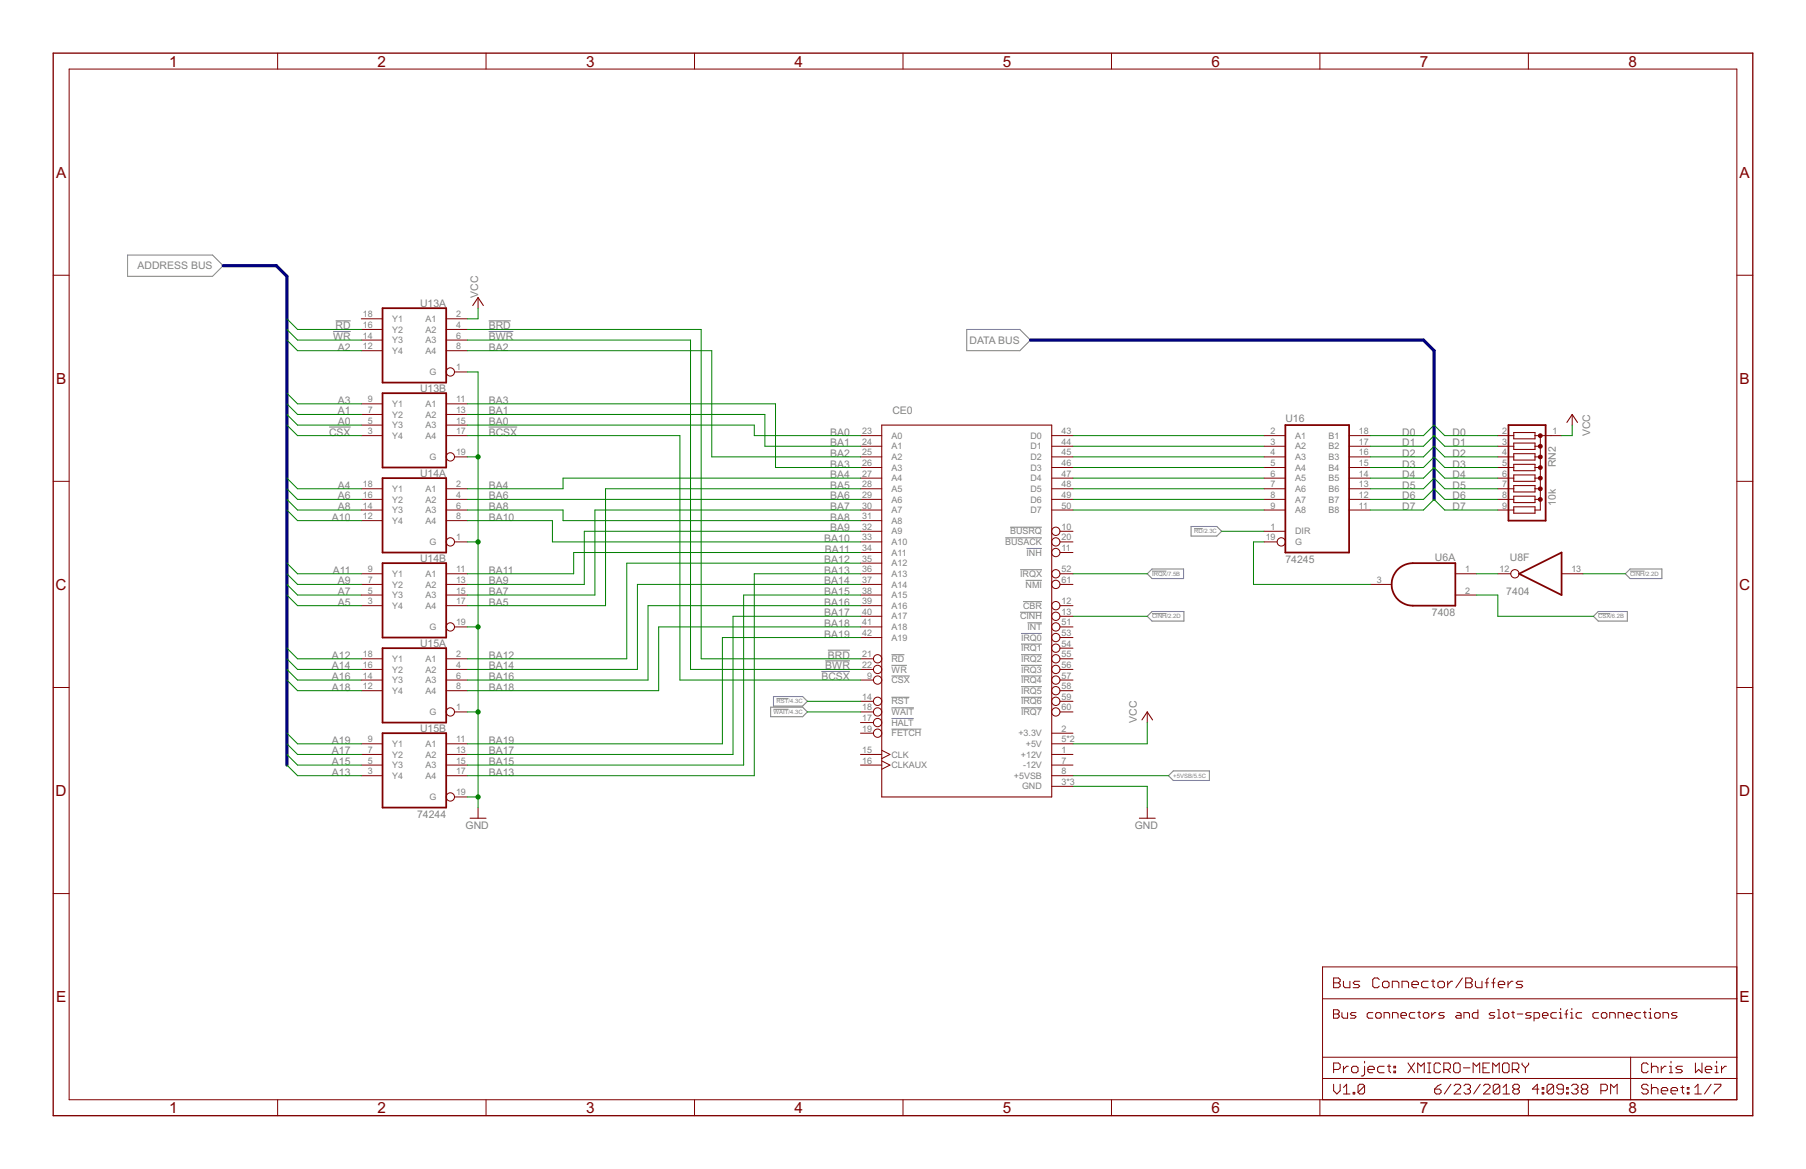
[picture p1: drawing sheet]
<svg xmlns="http://www.w3.org/2000/svg" width="432mm" height="279mm" viewBox="0 0 432 279" stroke-linecap="round" stroke-linejoin="round" font-family="sans-serif">
<g fill="none" stroke="#808080" stroke-width=".24">
<path d="M30.5 61h20.3l2.6 2.5-2.6 2.5h-20.3zM79.6 79.2h4.2M80.2 76.7h3.6M116.8 76.7h5.3M116.8 79.2h5.9M231.1 78.7h12.7l2.6 2.6-2.6 2.5h-12.7zM78.7 102.1h5.1M116.8 102.1h6.9M240.3 128.5h8.8M241.5 126h7.6M243.9 136.2h5.2M245.2 138.7h3.9"/>
<path d="M245.4 131.1h3.7M275.4 136.5h3.5M285.5 126.3h2M389.7 136.5h3.5M197.3 157.9h5.9M197.9 155.4h5.3M213.1 159h3.7M213.1 156.5h3.1M243.9 146.3h5.2M244.1 159h5M244.1 156.5h5M244.1 153.9h5"/>
<path d="M244.1 151.4h5M244.6 143.8h4.5M245.7 148.9h3.4M275.4 146.7h3.5M382.1 146.7h2.9M184.9 169.5h3.6M185.7 167h2.8M196.4 160.5h6.8M213.1 174.3h7.2M213.1 171.7h5.4M213.1 161.6h4.4M213.1 169.2h5.4"/>
<path d="M213.1 166.6h4.3M244.1 161.6h5M244.1 169.2h5M244.1 166.6h5M244.1 164.1h5"/>
</g>
<path d="M275.4 136h7.6v2.3h-7.6l-1.1-1.2zM284.8 125.8h6.1l1.2 1.2-1.2 1.1h-6.1zM389.7 136h7.6v2.3h-7.6l-1.1-1.2zM275.4 146.2h7.7v2.2h-7.7l-1.1-1.1zM382.1 146.2h7v2.2h-7l-1.1-1.1zM184.3 169h7.6l1.1 1.2-1.1 1.1h-7.6zM184.9 166.5h7l1.1 1.1-1.1 1.2h-7zM280.5 184.3h8.7v2.2h-8.7l-1.1-1.1z" fill="none" stroke="#808080" stroke-width=".25"/>
<path d="M12.7 12.7h406.4v254h-406.4z" fill="none" stroke="#800000" stroke-width=".32"/>
<g fill="none" stroke="#800000" stroke-width=".24">
<path d="M16.5 16.5h398.8v246.3h-398.8zM66.4 12.7v3.8M116.2 12.7v3.8M166.1 12.7v3.8M215.9 12.7v3.8M265.7 12.7v3.8M315.6 12.7v3.8M365.4 12.7v3.8M12.7 65.8h3.8M86.4 76.2h5.1M86.4 78.7h5.1M106.7 76.2h5.1"/>
<path d="M106.7 78.7h5.1M114.3 71.1v2.6M415.3 65.8h3.8M86.4 81.3h5.1M86.4 83.8h5.1M86.4 96.5h5.1M86.4 99.1h5.1M106.7 81.3h5.1M106.7 83.8h5.1M106.7 96.5h5.1M106.7 99.1h5.1M108.7 88.9h3.1"/>
<path d="M375.9 99.1v2.5M12.7 115h3.8M86.4 104.1h5.1M86.4 116.8h5.1M86.4 119.4h5.1M86.4 101.6h5.1M106.7 104.1h5.1M106.7 116.8h5.1M106.7 119.4h5.1M106.7 101.6h5.1M108.7 109.2h3.1M205.7 104.1h5.1"/>
<path d="M205.7 106.7h5.1M205.7 109.2h5.1M205.7 111.7h5.1M205.7 114.3h5.1M205.7 116.8h5.1M205.7 119.4h5.1M251.5 104.1h5M251.5 106.7h5M251.5 109.2h5M251.5 111.7h5M251.5 114.3h5M251.5 116.8h5"/>
<path d="M251.5 119.4h5M302.2 104.1h5.1M302.2 106.7h5.1M302.2 109.2h5.1M302.2 111.7h5.1M302.2 114.3h5.1M302.2 116.8h5.1M302.2 119.4h5.1M322.6 104.1h5M322.6 106.7h5M322.6 109.2h5M322.6 111.7h5"/>
<path d="M322.6 114.3h5M322.6 116.8h5M322.6 119.4h5M358.1 104.1h3.8M358.1 106.7h3.8M358.1 109.2h3.8M358.1 111.7h3.8M358.1 114.3h3.8M358.1 116.8h3.8M358.1 119.4h3.8M367 104.1h6.4M367 106.7h1.3"/>
<path d="M367 109.2h1.3M367 111.7h1.3M367 114.3h1.3M367 116.8h1.3M367 119.4h1.3M368.3 104.1v17.8h-1.3M415.3 115h3.8M86.4 137.1h5.1M86.4 139.7h5.1M86.4 121.9h5.1M86.4 124.4h5.1M106.7 137.1h5.1"/>
<path d="M106.7 139.7h5.1M106.7 121.9h5.1M106.7 124.4h5.1M108.7 129.5h3.1M205.7 137.1h5.1M205.7 139.7h5.1M205.7 121.9h5.1M205.7 124.4h5.1M205.7 127h5.1M205.7 129.5h5.1M205.7 132.1h5.1M205.7 134.6h5.1"/>
<path d="M251.5 121.9h5M253.4 137.1h3.1M253.4 139.7h3.1M253.4 127h3.1M253.4 129.5h3.1M253.4 132.1h3.1M302.2 121.9h5.1M302.2 127h5.1M302.2 129.5h3.2M322.6 121.9h5M327.6 139.7h5.1M348 137.1h5"/>
<path d="M358.1 137.1h3.1M358.1 121.9h3.8M373.4 137.1h5M86.4 142.2h5.1M86.4 160h5.1M86.4 157.5h5.1M86.4 144.8h5.1M106.7 142.2h5.1M106.7 160h5.1M106.7 157.5h5.1M106.7 144.8h5.1M108.7 149.8h3.1"/>
<path d="M205.7 142.2h5.1M205.7 149.8h5.1M205.7 160h3.1M205.7 157.5h3.1M205.7 152.4h5.1M205.7 147.3h5.1M205.7 144.8h5.1M253.4 149.8h3.1M253.4 160h3.1M253.4 157.5h3.1M253.4 154.9h3.1M253.4 152.4h3.1"/>
<path d="M253.4 147.3h3.1M253.4 144.8h3.1M348 142.2h5M12.7 164.3h3.8M86.4 162.5h5.1M86.4 165.1h5.1M86.4 177.8h5.1M106.7 162.5h5.1M106.7 165.1h5.1M106.7 177.8h5.1M108.7 170.2h3.1M205.7 175.2h3.1"/>
<path d="M205.7 172.7h3.1M205.7 162.5h3.1M205.7 170.2h3.1M205.7 167.6h3.1M210.8 179.3l2 1-2 1M251.5 175.2h5M251.5 177.8h5M253.4 162.5h3.1M253.4 170.2h3.1M253.4 167.6h3.1M253.4 165.1h3.1M274.3 170.2v2.5"/>
<path d="M415.3 164.3h3.8M86.4 180.3h5.1M86.4 182.9h5.1M86.4 185.4h5.1M106.7 180.3h5.1M106.7 182.9h5.1M106.7 185.4h5.1M108.7 190.5h3.1M114.3 193v2.6M205.7 180.3h5.1M205.7 182.9h5.1M210.8 181.9l2 1-2 1"/>
<path d="M251.5 180.3h5M251.5 182.9h5M251.5 187.9h5M251.5 185.4h5M274.3 193v2.6M12.7 213.6h3.8M415.3 213.6h3.8M316.2 238.7h99.1M318.9 233.7h1.1l.4 .4v.4l-.4 .4 .4 .4v.4l-.4 .4h-1.1zM318.9 234.9h1.1M321.2 234.5v1.2l.4 .4h1.1v-1.6M325.1 234.5h-1.2l-.4 .4 .4 .4h.8l.4 .4-.4 .4h-1.2"/>
<path d="M329.8 234.1l-.4-.4h-.8l-.4 .4v1.6l.4 .4h.8l.4-.4M330.5 234.9l.4-.4h.8l.4 .4v.8l-.4 .4h-.8l-.4-.4zM332.9 236.1v-1.6h1.2l.4 .4v1.2M335.2 236.1v-1.6h1.2l.4 .4v1.2M337.6 235.3h1.5v-.4l-.4-.4h-.8l-.3 .4v.8l.3 .4h.8M341.5 234.5h-1.2l-.4 .4v.8l.4 .4h1.2M342.2 234.5h.8M342.6 234.1v1.6l.4 .4M343.8 234.9l.4-.4h.8l.4 .4v.8l-.4 .4h-.8l-.4-.4zM346.1 234.5v1.6M347.3 234.5h-.4l-.8 .8M349.7 233.7l-1.6 2.4"/>
<path d="M350.4 233.7h1.2l.4 .4v.4l-.4 .4 .4 .4v.4l-.4 .4h-1.2zM350.4 234.9h1.2M352.8 234.5v1.2l.3 .4h1.2v-1.6M355.1 234.9h.8M355.9 233.7l-.4 .4v2M356.7 234.9h.7M357.4 233.7l-.3 .4v2M358.2 235.3h1.6v-.4l-.4-.4h-.8l-.4 .4v.8l.4 .4h.8M360.6 234.5v1.6M361.7 234.5h-.4l-.7 .8M364.1 234.5h-1.2l-.4 .4 .4 .4h.8l.4 .4-.4 .4h-1.2M415.3 231.1h-99.1v31.7"/>
<path d="M316.2 252.7h99.1M316.2 257.8h99.1M318.8 241.3h1l.4 .4v.3l-.4 .4 .4 .3v.3l-.4 .4h-1zM318.8 242.4h1M318.9 255.6h1.1l.4-.4v-.8l-.4-.3h-1.1v2.3M318.9 259.1v1.6l.7 .8 .8-.8v-1.6M320.8 242v1l.4 .4h1v-1.4M321.2 254.8v1.6M321.2 259.9l.8-.8v2.4M322.4 254.8h-.4l-.8 .8M323.5 254.8h.8l.4 .4v.8l-.4 .4h-.8l-.3-.4v-.8zM324.2 242h-1l-.3 .4 .3 .3h.7l.3 .3-.3 .4h-1"/>
<path d="M326.3 259.5l-.4-.4h-.8l-.4 .4v1.6M326.3 254.8v2l-.4 .4h-.4M326.3 253.7v.4M326.3 259.5v1.6l-.4 .4h-.8l-.4-.4M326.3 259.5l-1.6 1.6M327 255.6h1.6v-.4l-.4-.4h-.8l-.4 .4v.8l.4 .4h.8M328.2 242h-1l-.3 .4v.6l.3 .4h1M329.2 242h.7l.3 .4v.6l-.3 .4h-.7l-.3-.4v-.6zM330.9 243.4v-1.4h1l.4 .4v1M330.9 254.8h-1.1l-.4 .4v.8l.4 .4h1.1M331.7 254.8h.8M332.1 254.4v1.6l.4 .4"/>
<path d="M332.9 243.4v-1.4h1l.4 .4v1M333.3 254.8h.4v.4h-.4zM333.3 256h.4v.4h-.4zM334.9 242.7h1.4v-.3l-.4-.4h-.6l-.4 .4v.6l.4 .4h.6M336.6 254.1l1.6 2.3M338.2 254.1l-1.6 2.3M338.3 242h-1l-.3 .4v.6l.3 .4h1M339 242h.6M339 256.4v-2.3l.7 .7 .8-.7v2.3M339.3 241.7v1.3l.3 .4M340.3 242.4l.3-.4h.7l.3 .4v.6l-.3 .4h-.7l-.3-.4zM341.3 254.1h.8"/>
<path d="M341.3 256.4h.8M341.7 254.1v2.3M342.3 242v1.4M343.3 242h-.3l-.7 .7M344.4 254.4l-.4-.3h-.7l-.4 .3v1.6l.4 .4h.7l.4-.4M344.6 259.1l-.8 .4-.8 .8M345.2 255.6h1.2l.4-.4v-.8l-.4-.3h-1.2v2.3M345.3 242h-1l-.3 .4 .3 .3h.7l.3 .3-.3 .4h-1M346 255.6l.8 .8M346.9 259.1l-1.6 2.4M347.7 259.5l.4-.4h.7l.4 .4v.4l-1.5 1.6h1.5M347.9 254.1h.8l.4 .3v1.6l-.4 .4h-.8l-.3-.4v-1.6z"/>
<path d="M348.3 242h.7l.3 .4v1h-1l-.3-.4 .3-.3h1M349.9 255.2h1.6M350 243.4v-1.4h1l.3 .4v1M350 259.5l.4-.4h.8l.4 .4v.4l-.4 .4M352.2 256.4v-2.3l.8 .7 .8-.7v2.3M353.4 241.3v2.1h-1l-.4-.4v-.6l.4-.4h1M353.9 259.1l-1.6 2.4M354.6 255.2h.7M354.7 259.5l.4-.4h.8l.4 .4v.4l-1.6 1.6h1.6M356.1 254.1h-1.5v2.3h1.5M356.9 256.4v-2.3l.8 .7 .8-.7v2.3M357.4 242h-1l-.4 .4 .4 .3h.7l.3 .3-.3 .4h-1.1"/>
<path d="M358.1 241.3h.3v2.1M358.1 243.4h.6M358.6 259.5v1.6l-.4 .4h-.8l-.4-.4M358.6 259.5l-.4-.4h-.8l-.4 .4v1.6M358.6 259.5l-1.6 1.6M359.4 259.9l.8-.8v2.4M359.6 254.1h.8l.4 .3v1.6l-.4 .4h-.8l-.4-.4v-1.6zM359.7 242h.7l.3 .4v.6l-.3 .4h-.7l-.3-.4v-.6zM361.4 242h.7M361.6 255.6h1.2l.3-.4v-.8l-.3-.3h-1.2v2.3M361.7 241.7v1.3l.4 .4M362.4 255.6l.7 .8"/>
<path d="M362.8 242.4h1.3M363.9 254.1v.3l.8 .8M364.7 255.2v1.2M365.5 254.1v.3l-.8 .8M366.1 242h-1l-.3 .4 .3 .3h.7l.3 .3-.3 .4h-1M366.8 243.4h1l.3-.4v-.6l-.3-.4h-1v2M368.7 259.9h.4v.4h-.4zM368.8 242.7h1.3v-.3l-.3-.4h-.7l-.3 .4v.6l.3 .4h.7M371.5 259.5v1.6l-.4 .4h-.8l-.4-.4M371.5 259.5l-.4-.4h-.8l-.4 .4v1.6M371.5 259.5l-1.6 1.6M372.1 242h-1l-.3 .4v.6l.3 .4h1"/>
<path d="M372.8 243.4h.7M372.8 242h.3v1.4M373.1 241v.3M374.1 242.4h.7M374.6 259.9h.3v.4h-.3zM374.8 241.3l-.3 .4v1.7M375.5 243.4h.7M375.5 242h.3v1.4M375.7 259.5l.4-.4h.8l.4 .4v.4l-.4 .4M375.8 241v.3M378.2 242h-1l-.4 .4v.6l.4 .4h1M382.2 242h-1l-.3 .4v.6l.3 .4h1"/>
<path d="M382.9 242.4l.3-.4h.7l.3 .4v.6l-.3 .4h-.7l-.3-.4zM384.9 243.4v-1.4h1l.3 .4v1M386.9 243.4v-1.4h1l.3 .4v1M388.9 242.7h1.3v-.3l-.3-.4h-.7l-.3 .4v.6l.3 .4h.7M389.9 252.7v10.1M392.2 242h-1l-.3 .4v.6l.3 .4h1M392.9 242h.7M393.3 241.7v1.3l.3 .4M394.1 254.4l-.4-.3h-.8l-.4 .3v1.6l.4 .4h.8l.4-.4M394.1 259.5l-.4-.4h-.8l-.4 .4v.4l.4 .4h.8l.4 .4v.4l-.4 .4h-.8l-.4-.4M394.3 243.4h.6M394.3 242h.3v1.4"/>
<path d="M394.6 241v.3M394.8 255.2l.4-.4h.8l.4 .4v1.2M394.8 254.1v2.3M394.8 259.1v2.4M395.6 242.4l.3-.4h.7l.3 .4v.6l-.3 .4h-.7l-.3-.4zM397.2 254.8v1.6M397.6 243.4v-1.4h1l.3 .4v1M398.4 254.8h-.4l-.8 .8M399.1 254.8h.4v1.6M399.1 256.4h.8M399.5 253.7v.4M401 242h-1l-.4 .4 .4 .3h.6l.4 .3-.4 .4h-1"/>
<path d="M401.9 259.9h.7M402.3 254.8h-1.2l-.4 .4 .4 .4h.8l.4 .4-.4 .4h-1.2M402.3 259.5v1.6l.3 .4M403.4 259.9h.4v.4h-.4zM405.2 259.9l.8-.8v2.4M405.4 254.1v2.3l.7-.8 .8 .8v-2.3M407.7 255.6h1.6v-.4l-.4-.4h-.8l-.4 .4v.8l.4 .4h.8M409.1 259.1l-1.6 2.4M409.9 259.1h1.5v.4l-1.5 1.6v.4M410 254.8h.4v1.6M410 256.4h.8M410.4 253.7v.4"/>
<path d="M411.6 254.8v1.6M412.8 254.8h-.4l-.8 .8M66.4 262.8v3.9M116.2 262.8v3.9M166.1 262.8v3.9M215.9 262.8v3.9M265.7 262.8v3.9M315.6 262.8v3.9M321.2 261.5h1.5M323.5 261.1h.4v.4h-.4zM343 260.3h1.2l.4 .4v.4l-.4 .4h-.8l-.4-.4zM350.8 260.3h.4"/>
<path d="M351.2 260.3l.4 .4v.4l-.4 .4h-.8l-.4-.4M359.4 261.5h1.5M362.1 260.3l-.4 .4v.4l.4 .4h.8l.4-.4v-.4l-.4-.4M362.1 260.3l-.4-.4v-.4l.4-.4h.8l.4 .4v.4l-.4 .4M362.1 260.3h.8M365.4 262.8v3.9M367.9 260.3h-1.5l1.2-1.2v2.4M368.7 261.1h.4v.4h-.4zM373.8 260.3h-1.2l-.4-.4v-.4l.4-.4h.8l.4 .4v1.6l-.4 .4h-.8l-.4-.4M374.6 261.1h.3v.4h-.3zM376.5 260.3h.4M376.9 260.3l.4 .4v.4l-.4 .4h-.8l-.4-.4"/>
<path d="M378.5 260.3l-.4 .4v.4l.4 .4h.7l.4-.4v-.4l-.4-.4M378.5 260.3l-.4-.4v-.4l.4-.4h.7l.4 .4v.4l-.4 .4M378.5 260.3h.7M382.8 260.7h1.1l.4-.4v-.8l-.4-.4h-1.1v2.4M385.1 261.5v-2.4l.8 .8 .8-.8v2.4M394.8 260.3l.4-.4h.8l.4 .4v1.2M397.2 260.7h1.5v-.4l-.3-.4h-.8l-.4 .4v.8l.4 .4h.8M399.5 260.7h1.6v-.4l-.4-.4h-.8l-.4 .4v.8l.4 .4h.8M403.4 261.1h.4v.4h-.4zM405.2 261.5h1.6"/>
<circle cx="107.7" cy="88.9" r=".99"/>
<circle cx="107.7" cy="109.2" r=".99"/>
<circle cx="107.7" cy="129.5" r=".99"/>
<circle cx="252.4" cy="127" r=".99"/>
<circle cx="252.4" cy="139.7" r=".99"/>
<circle cx="252.4" cy="137.1" r=".99"/>
<circle cx="252.4" cy="132.1" r=".99"/>
<circle cx="252.4" cy="129.5" r=".99"/>
<circle cx="306.3" cy="129.5" r=".99"/>
<circle cx="362.2" cy="137.1" r=".99"/>
<circle cx="107.7" cy="149.8" r=".99"/>
<circle cx="209.8" cy="157.5" r=".99"/>
<circle cx="209.8" cy="160" r=".99"/>
<circle cx="252.4" cy="149.8" r=".99"/>
<circle cx="252.4" cy="152.4" r=".99"/>
<circle cx="252.4" cy="144.8" r=".99"/>
<circle cx="252.4" cy="157.5" r=".99"/>
<circle cx="252.4" cy="147.3" r=".99"/>
<circle cx="252.4" cy="160" r=".99"/>
<circle cx="252.4" cy="154.9" r=".99"/>
<circle cx="107.7" cy="170.2" r=".99"/>
<circle cx="209.8" cy="162.5" r=".99"/>
<circle cx="209.8" cy="172.7" r=".99"/>
<circle cx="209.8" cy="170.2" r=".99"/>
<circle cx="209.8" cy="167.6" r=".99"/>
<circle cx="209.8" cy="175.2" r=".99"/>
<circle cx="252.4" cy="170.2" r=".99"/>
<circle cx="252.4" cy="165.1" r=".99"/>
<circle cx="252.4" cy="162.5" r=".99"/>
<circle cx="252.4" cy="167.6" r=".99"/>
<circle cx="107.7" cy="190.5" r=".99"/>
</g>
<g fill="none" stroke="#800000" stroke-width=".25">
<path d="M113 73l1.3-1.9 1.3 1.9M210.8 101.6h40.7v88.9h-40.7zM361.9 103.4h5.1v1.5h-5.1zM361.9 105.9h5.1v1.5h-5.1zM361.9 108.4h5.1v1.6h-5.1zM361.9 111h5.1v1.5h-5.1zM361.9 113.5h5.1v1.5h-5.1zM361.9 116.1h5.1v1.5h-5.1zM361.9 118.6h5.1v1.5h-5.1zM374.6 101l1.3-1.9 1.3 1.9M361.9 121.1h5.1v1.6h-5.1zM273 172.1l1.3-1.9 1.3 1.9"/>
<path d="M112.4 195.6h3.8M272.4 195.6h3.8"/>
</g>
<path d="M91.5 73.7h15.2v17.7h-15.2zM91.5 94h15.2v17.7h-15.2zM91.5 114.3h15.2v17.8h-15.2zM307.3 101.6h15.3v30.5h-15.3zM360.7 101.6h8.8v22.8h-8.8zM91.5 134.6h15.2v17.8h-15.2zM334.3 136l1.6-1 1.3-.4h10.8v10.2h-10.2a5.1 5.1 0 0 1-4.7-3.3 5.1 5.1 0 0 1 1.2-5.5zM363.2 137.1l10.2-5v10.1zM91.5 154.9h15.2v17.8h-15.2zM91.5 175.2h15.2v17.8h-15.2z" fill="none" stroke="#800000" stroke-width=".42"/>
<g fill="#800000" stroke="#800000" stroke-width=".24">
<path d="M367.9 119.1a.47 .47 0 0 1 .7 0 .47 .47 0 0 1-.2 .7 .47 .47 0 0 1-.6-.4h.5h-.5z" fill-rule="evenodd"/>
<path d="M367.9 116.6a.47 .47 0 0 1 .7 0 .47 .47 0 0 1-.2 .7 .47 .47 0 0 1-.6-.5l.5 .1-.5-.1z" fill-rule="evenodd"/>
<path d="M367.9 114.1a.47 .47 0 0 1 .7-.1 .47 .47 0 0 1-.2 .7 .47 .47 0 0 1-.6-.4h.5h-.5z" fill-rule="evenodd"/>
<path d="M367.9 111.5a.47 .47 0 0 1 .7 0 .47 .47 0 0 1-.2 .7 .47 .47 0 0 1-.6-.5l.5 .1-.5-.1z" fill-rule="evenodd"/>
<path d="M367.9 109a.47 .47 0 0 1 .7-.1 .47 .47 0 0 1-.2 .8 .47 .47 0 0 1-.6-.5h.5h-.5z" fill-rule="evenodd"/>
<path d="M367.9 106.4a.47 .47 0 0 1 .7 0 .47 .47 0 0 1-.2 .7 .47 .47 0 0 1-.6-.4h.5h-.5z" fill-rule="evenodd"/>
<path d="M367.9 103.9a.47 .47 0 0 1 .7 0 .47 .47 0 0 1-.2 .7 .47 .47 0 0 1-.6-.5l.5 .1-.5-.1z" fill-rule="evenodd"/>
</g>
<path d="M53.4 63.5h12.7l2.5 2.5v116.9M246.4 81.3h93.9l2.6 2.5v35.6" fill="none" stroke="#000080" stroke-width=".76"/>
<g fill="none" stroke="#008000" stroke-width=".24">
<path d="M68.6 76.2l2.5 2.5h15.3M68.6 78.7l2.5 2.6h15.3M111.8 78.7h55.8v78.8h38.1M114.3 73.7v2.5h-2.5M68.6 94l2.5 2.5h15.3M68.6 81.3l2.5 2.5h15.3M68.6 96.5l2.5 2.6h15.3M68.6 99.1l2.5 2.5h15.3M111.8 96.5h73.6v15.2h20.3M111.8 83.8h58.4v25.4h35.5M111.8 99.1h71.1v7.6h22.8M111.8 81.3h53.3v78.7h40.6"/>
<path d="M111.8 88.9h2.5v104.1M68.6 119.4l2.5 2.5h15.3M68.6 116.8l2.5 2.6h15.3M68.6 114.3l2.5 2.5h15.3M68.6 101.6l2.5 2.5h15.3M111.8 119.4h93.9M111.8 109.2h2.5M111.8 104.1h50.8v58.4h43.1M111.8 101.6h68.5v2.5h25.4M205.7 114.3h-71.1v2.5h-22.8M205.7 116.8h-60.9v28h-33M256.5 119.4h45.7"/>
<path d="M256.5 116.8h45.7M256.5 114.3h45.7M256.5 111.7h45.7M256.5 109.2h45.7M256.5 106.7h45.7M256.5 104.1h45.7M327.6 119.4h12.7l2.6-2.6 2.5 2.6h12.7M327.6 116.8h12.7l2.6-2.5 2.5 2.5h12.7M327.6 114.3h12.7l2.6-2.6 2.5 2.6h12.7M327.6 111.7h12.7l2.6-2.5 2.5 2.5h12.7M327.6 109.2h12.7l2.6-2.5 2.5 2.5h12.7M327.6 106.7h12.7l2.6-2.6 2.5 2.6h12.7"/>
<path d="M327.6 104.1h12.7l2.6-2.5 2.5 2.5h12.7M375.9 101.6v2.5h-2.5M68.6 134.6l2.5 2.5h15.3M68.6 121.9l2.5 2.5h15.3M68.6 137.1l2.5 2.6h15.3M68.6 139.7l2.5 2.5h15.3M111.8 121.9h22.8v2.5h71.1M111.8 124.4h20.3v5.1h73.6M111.8 129.5h2.5M205.7 121.9h-63.5v20.3h-30.4M205.7 139.7h-53.3v20.3h-40.6M205.7 137.1h-25.4v48.3h-68.5"/>
<path d="M205.7 134.6h-55.8v22.9h-38.1M205.7 132.1h-68.5v5h-25.4M205.7 127h-66v12.7h-27.9M256.5 121.9h45.7M256.5 137.1h17.8M292.1 127h10.1M302.2 129.5h-2.5v10.2h27.9M327.6 121.9h12.7l2.6-2.5 2.5 2.5h12.7M353 137.1h5.1M378.4 137.1h10.2M68.6 157.5l2.5 2.5h15.3M68.6 154.9l2.5 2.6h15.3"/>
<path d="M68.6 142.2l2.5 2.6h15.3M68.6 160l2.5 2.5h15.3M111.8 149.8h2.5M205.7 142.2h-27.9v40.7h-66M205.7 144.8h-50.8v17.7h-43.1M205.7 152.4h-33v25.4h-60.9M205.7 149.8h-48.2v15.3h-45.7M205.7 147.3h-30.4v33h-63.5M256.5 147.3h17.8M353 142.2h5.1v5.1h22.9M68.6 175.2l2.5 2.6h15.3M68.6 177.8l2.5 2.5h15.3"/>
<path d="M68.6 162.5l2.5 2.6h15.3M111.8 170.2h2.5M193 170.2h12.7M193 167.6h12.7M274.3 172.7v5.1h-17.8M68.6 180.3l2.5 2.6h15.3M68.6 182.9l2.5 2.5h15.3M111.8 190.5h2.5M256.5 185.4h22.9M256.5 187.9h17.8v5.1"/>
</g>
<g fill="#008000" stroke="#008000" stroke-width=".24">
<circle cx="114.3" cy="190.5" r=".51"/>
<circle cx="114.3" cy="170.2" r=".51"/>
<circle cx="114.3" cy="149.8" r=".51"/>
<circle cx="114.3" cy="129.5" r=".51"/>
<circle cx="114.3" cy="109.2" r=".51"/>
</g>
<g font-size="4.1" fill="#800000">
<text x="40.4" y="15.9">1</text>
<text x="90.3" y="15.9">2</text>
<text x="140.1" y="15.9">3</text>
<text x="190" y="15.9">4</text>
<text x="239.8" y="15.9">5</text>
<text x="289.6" y="15.9">6</text>
<text x="339.5" y="15.9">7</text>
<text x="389.3" y="15.9">8</text>
<text x="13.4" y="42.4">A</text>
<text x="415.9" y="42.4">A</text>
<text x="13.4" y="91.7">B</text>
<text x="415.9" y="91.7">B</text>
<text x="13.3" y="141">C</text>
<text x="415.8" y="141">C</text>
<text x="13.3" y="190.2">D</text>
<text x="415.8" y="190.2">D</text>
<text x="13.4" y="239.5">E</text>
<text x="415.9" y="239.5">E</text>
<text x="40.4" y="266">1</text>
<text x="90.3" y="266">2</text>
<text x="140.1" y="266">3</text>
<text x="190" y="266">4</text>
<text x="239.8" y="266">5</text>
<text x="289.6" y="266">6</text>
<text x="339.5" y="266">7</text>
<text x="389.3" y="266">8</text>
</g>
<g font-size="2.8" fill="#808080">
<text x="32.9" y="64.4">ADDRESS BUS</text>
<text x="114.3" y="71.1" transform="rotate(-90 114.3 71.1)">VCC</text>
<text x="100.4" y="73.3">U13A</text>
<text x="79.6" y="81.3">WR</text>
<text x="80.2" y="78.7">RD</text>
<text x="80.8" y="83.8">A2</text>
<text x="116.8" y="78.7">BRD</text>
<text x="116.8" y="83.8">BA2</text>
<text x="116.8" y="81.3">BWR</text>
<text x="231.8" y="82.2">DATA BUS</text>
<text x="100.4" y="93.6">U13B</text>
<text x="80.8" y="96.5">A3</text>
<text x="80.8" y="99.1">A1</text>
<text x="80.8" y="101.6">A0</text>
<text x="116.8" y="96.5">BA3</text>
<text x="116.8" y="99.1">BA1</text>
<text x="116.8" y="101.6">BA0</text>
<text x="213.4" y="99.1">CE0</text>
<text x="307.3" y="101">U16</text>
<text x="78.7" y="104.1">CSX</text>
<text x="116.8" y="104.1">BCSX</text>
<text x="198.5" y="106.7">BA1</text>
<text x="198.5" y="104.1">BA0</text>
<text x="335.3" y="106.7">D1</text>
<text x="335.3" y="104.1">D0</text>
<text x="347.3" y="106.7">D1</text>
<text x="347.3" y="104.1">D0</text>
<text x="380.2" y="104.3" transform="rotate(-90 380.2 104.3)">VCC</text>
<text x="100.4" y="113.9">U14A</text>
<text x="198.5" y="111.7">BA3</text>
<text x="198.5" y="109.2">BA2</text>
<text x="335.3" y="111.7">D3</text>
<text x="335.3" y="109.2">D2</text>
<text x="347.3" y="111.7">D3</text>
<text x="347.3" y="109.2">D2</text>
<text x="372" y="111.7" transform="rotate(-90 372 111.7)">RN2</text>
<text x="80.8" y="119.4">A6</text>
<text x="80.8" y="116.8">A4</text>
<text x="116.8" y="116.8">BA4</text>
<text x="116.8" y="119.4">BA6</text>
<text x="198.5" y="114.3">BA4</text>
<text x="198.5" y="116.8">BA5</text>
<text x="198.5" y="119.4">BA6</text>
<text x="335.3" y="119.4">D6</text>
<text x="335.3" y="116.8">D5</text>
<text x="335.3" y="114.3">D4</text>
<text x="347.3" y="119.4">D6</text>
<text x="347.3" y="116.8">D5</text>
<text x="347.3" y="114.3">D4</text>
<text x="79.4" y="124.4">A10</text>
<text x="80.8" y="121.9">A8</text>
<text x="116.8" y="121.9">BA8</text>
<text x="116.8" y="124.4">BA10</text>
<text x="198.5" y="121.9">BA7</text>
<text x="198.5" y="124.4">BA8</text>
<text x="335.3" y="121.9">D7</text>
<text x="347.3" y="121.9">D7</text>
<text x="372" y="120.9" transform="rotate(-90 372 120.9)">10k</text>
<text x="197.1" y="129.5">BA10</text>
<text x="198.5" y="127">BA9</text>
<text x="79.6" y="137.1">A11</text>
<text x="100.4" y="134.2">U14B</text>
<text x="116.8" y="137.1">BA11</text>
<text x="197.1" y="137.1">BA13</text>
<text x="197.1" y="134.6">BA12</text>
<text x="197.3" y="132.1">BA11</text>
<text x="307.3" y="134.6">74245</text>
<text x="343.1" y="134">U6A</text>
<text x="361" y="134">U8F</text>
<text x="80.8" y="139.7">A9</text>
<text x="80.8" y="142.2">A7</text>
<text x="116.8" y="142.2">BA7</text>
<text x="116.8" y="139.7">BA9</text>
<text x="197.1" y="142.2">BA15</text>
<text x="197.1" y="139.7">BA14</text>
<text x="360.2" y="142.2">7404</text>
<text x="80.8" y="144.8">A5</text>
<text x="116.8" y="144.8">BA5</text>
<text x="197.1" y="149.8">BA18</text>
<text x="197.1" y="147.3">BA17</text>
<text x="197.1" y="144.8">BA16</text>
<text x="342.4" y="147.3">7408</text>
<text x="100.4" y="154.5">U15A</text>
<text x="197.1" y="152.4">BA19</text>
<text x="79.4" y="160">A14</text>
<text x="79.4" y="157.5">A12</text>
<text x="116.8" y="160">BA14</text>
<text x="116.8" y="157.5">BA12</text>
<text x="197.3" y="160">BWR</text>
<text x="197.9" y="157.5">BRD</text>
<text x="79.4" y="162.5">A16</text>
<text x="79.4" y="165.1">A18</text>
<text x="116.8" y="165.1">BA18</text>
<text x="116.8" y="162.5">BA16</text>
<text x="196.4" y="162.5">BCSX</text>
<text x="271.8" y="172.7" transform="rotate(-90 271.8 172.7)">VCC</text>
<text x="79.4" y="177.8">A19</text>
<text x="100.4" y="174.9">U15B</text>
<text x="116.8" y="177.8">BA19</text>
<text x="79.4" y="182.9">A15</text>
<text x="79.4" y="185.4">A13</text>
<text x="79.4" y="180.3">A17</text>
<text x="116.8" y="180.3">BA17</text>
<text x="116.8" y="182.9">BA15</text>
<text x="116.8" y="185.4">BA13</text>
<text x="99.7" y="195.6">74244</text>
<text x="111.3" y="198.1">GND</text>
<text x="271.3" y="198.1">GND</text>
</g>
<g font-size="2.4" fill="#808080">
<text x="86.7" y="75.8">18</text>
<text x="93.8" y="77">Y1</text>
<text x="101.7" y="77">A1</text>
<text x="109" y="75.8">2</text>
<text x="86.7" y="83.5">12</text>
<text x="86.7" y="80.9">14</text>
<text x="86.7" y="78.4">16</text>
<text x="93.8" y="82">Y3</text>
<text x="93.8" y="79.5">Y2</text>
<text x="101.7" y="79.5">A2</text>
<text x="101.7" y="82">A3</text>
<text x="109" y="78.4">4</text>
<text x="109" y="80.9">6</text>
<text x="109" y="83.5">8</text>
<text x="93.8" y="84.6">Y4</text>
<text x="101.7" y="84.6">A4</text>
<text x="102.7" y="89.7">G</text>
<text x="109" y="88.5">1</text>
<text x="87.9" y="101.2">5</text>
<text x="87.9" y="98.7">7</text>
<text x="87.9" y="96.2">9</text>
<text x="93.8" y="99.8">Y2</text>
<text x="93.8" y="97.3">Y1</text>
<text x="101.7" y="97.3">A1</text>
<text x="101.7" y="99.8">A2</text>
<text x="109" y="96.2">11</text>
<text x="109" y="98.7">13</text>
<text x="109" y="101.2">15</text>
<text x="87.9" y="103.8">3</text>
<text x="93.8" y="104.9">Y4</text>
<text x="93.8" y="102.4">Y3</text>
<text x="101.7" y="102.4">A3</text>
<text x="101.7" y="104.9">A4</text>
<text x="109" y="103.8">17</text>
<text x="206.1" y="103.8">23</text>
<text x="206.1" y="106.3">24</text>
<text x="213.2" y="104.9">A0</text>
<text x="213.2" y="107.4">A1</text>
<text x="246.4" y="104.9">D0</text>
<text x="246.4" y="107.4">D1</text>
<text x="253.8" y="103.8">43</text>
<text x="253.8" y="106.3">44</text>
<text x="303.8" y="103.8">2</text>
<text x="303.8" y="106.3">3</text>
<text x="309.7" y="104.9">A1</text>
<text x="309.7" y="107.4">A2</text>
<text x="317.6" y="107.4">B2</text>
<text x="317.6" y="104.9">B1</text>
<text x="324.9" y="106.3">17</text>
<text x="324.9" y="103.8">18</text>
<text x="359.1" y="103.8">2</text>
<text x="359.1" y="106.3">3</text>
<text x="371.2" y="103.8">1</text>
<text x="102.7" y="110">G</text>
<text x="109" y="108.9">19</text>
<text x="206.1" y="108.9">25</text>
<text x="206.1" y="111.4">26</text>
<text x="206.1" y="113.9">27</text>
<text x="213.2" y="110">A2</text>
<text x="213.2" y="112.5">A3</text>
<text x="246.4" y="110">D2</text>
<text x="246.4" y="112.5">D3</text>
<text x="253.8" y="108.9">45</text>
<text x="253.8" y="111.4">46</text>
<text x="253.8" y="113.9">47</text>
<text x="303.8" y="108.9">4</text>
<text x="303.8" y="111.4">5</text>
<text x="303.8" y="113.9">6</text>
<text x="309.7" y="110">A3</text>
<text x="309.7" y="112.5">A4</text>
<text x="317.6" y="112.5">B4</text>
<text x="317.6" y="110">B3</text>
<text x="324.9" y="113.9">14</text>
<text x="324.9" y="111.4">15</text>
<text x="324.9" y="108.9">16</text>
<text x="359.1" y="108.9">4</text>
<text x="359.1" y="111.4">5</text>
<text x="359.1" y="113.9">6</text>
<text x="86.7" y="119">16</text>
<text x="86.7" y="116.5">18</text>
<text x="93.8" y="117.6">Y1</text>
<text x="101.7" y="117.6">A1</text>
<text x="109" y="116.5">2</text>
<text x="109" y="119">4</text>
<text x="206.1" y="116.5">28</text>
<text x="206.1" y="119">29</text>
<text x="213.2" y="115">A4</text>
<text x="213.2" y="117.6">A5</text>
<text x="246.4" y="115">D4</text>
<text x="246.4" y="117.6">D5</text>
<text x="253.8" y="116.5">48</text>
<text x="253.8" y="119">49</text>
<text x="303.8" y="116.5">7</text>
<text x="303.8" y="119">8</text>
<text x="309.7" y="115">A5</text>
<text x="309.7" y="117.6">A6</text>
<text x="317.6" y="117.6">B6</text>
<text x="317.6" y="115">B5</text>
<text x="324.9" y="119">12</text>
<text x="324.9" y="116.5">13</text>
<text x="359.1" y="116.5">7</text>
<text x="359.1" y="119">8</text>
<text x="86.7" y="124.1">12</text>
<text x="86.7" y="121.6">14</text>
<text x="93.8" y="125.2">Y4</text>
<text x="93.8" y="122.7">Y3</text>
<text x="93.8" y="120.1">Y2</text>
<text x="101.7" y="120.1">A2</text>
<text x="101.7" y="122.7">A3</text>
<text x="101.7" y="125.2">A4</text>
<text x="109" y="121.6">6</text>
<text x="109" y="124.1">8</text>
<text x="206.1" y="121.6">30</text>
<text x="206.1" y="124.1">31</text>
<text x="213.2" y="120.1">A6</text>
<text x="213.2" y="122.7">A7</text>
<text x="213.2" y="125.2">A8</text>
<text x="246.4" y="120.1">D6</text>
<text x="246.4" y="122.7">D7</text>
<text x="253.8" y="121.6">50</text>
<text x="303.8" y="121.6">9</text>
<text x="309.7" y="120.1">A7</text>
<text x="309.7" y="122.7">A8</text>
<text x="317.6" y="122.7">B8</text>
<text x="317.6" y="120.1">B7</text>
<text x="324.9" y="121.6">11</text>
<text x="359.1" y="121.6">9</text>
<text x="102.7" y="130.3">G</text>
<text x="109" y="129.2">1</text>
<text x="206.1" y="126.6">32</text>
<text x="206.1" y="129.2">33</text>
<text x="206.1" y="131.7">34</text>
<text x="213.2" y="127.7">A9</text>
<text x="213.2" y="130.3">A10</text>
<text x="240.4" y="130.3">BUSACK</text>
<text x="241.5" y="127.7">BUSRQ</text>
<text x="253.8" y="131.7">11</text>
<text x="253.8" y="129.2">20</text>
<text x="253.8" y="126.6">10</text>
<text x="302.6" y="129.2">19</text>
<text x="303.8" y="126.6">1</text>
<text x="309.7" y="127.7">DIR</text>
<text x="309.7" y="130.3">G</text>
<text x="87.9" y="136.8">9</text>
<text x="93.8" y="137.9">Y1</text>
<text x="101.7" y="137.9">A1</text>
<text x="109" y="136.8">11</text>
<text x="206.1" y="134.2">35</text>
<text x="206.1" y="136.8">36</text>
<text x="213.2" y="132.8">A11</text>
<text x="213.2" y="135.4">A12</text>
<text x="213.2" y="137.9">A13</text>
<text x="243.9" y="137.9">IRQX</text>
<text x="245.4" y="132.8">INH</text>
<text x="253.8" y="136.8">52</text>
<text x="350.3" y="136.8">1</text>
<text x="358.5" y="136.8">12</text>
<text x="375.7" y="136.8">13</text>
<text x="87.9" y="141.9">5</text>
<text x="87.9" y="139.3">7</text>
<text x="93.8" y="143">Y3</text>
<text x="93.8" y="140.4">Y2</text>
<text x="101.7" y="140.4">A2</text>
<text x="101.7" y="143">A3</text>
<text x="109" y="139.3">13</text>
<text x="109" y="141.9">15</text>
<text x="206.1" y="139.3">37</text>
<text x="206.1" y="141.9">38</text>
<text x="213.2" y="140.4">A14</text>
<text x="213.2" y="143">A15</text>
<text x="245.2" y="140.4">NMI</text>
<text x="253.8" y="139.3">61</text>
<text x="329.2" y="139.3">3</text>
<text x="350.3" y="141.9">2</text>
<text x="87.9" y="144.4">3</text>
<text x="93.8" y="145.5">Y4</text>
<text x="101.7" y="145.5">A4</text>
<text x="109" y="149.5">19</text>
<text x="109" y="144.4">17</text>
<text x="206.1" y="149.5">41</text>
<text x="206.1" y="146.9">40</text>
<text x="206.1" y="144.4">39</text>
<text x="213.2" y="148.1">A17</text>
<text x="213.2" y="145.5">A16</text>
<text x="243.9" y="148.1">CINH</text>
<text x="244.6" y="145.5">CBR</text>
<text x="253.8" y="149.5">51</text>
<text x="253.8" y="144.4">12</text>
<text x="253.8" y="146.9">13</text>
<text x="102.7" y="150.6">G</text>
<text x="206.1" y="152">42</text>
<text x="213.2" y="150.6">A18</text>
<text x="213.2" y="153.1">A19</text>
<text x="244.1" y="155.7">IRQ1</text>
<text x="244.1" y="153.1">IRQ0</text>
<text x="245.7" y="150.6">INT</text>
<text x="253.8" y="154.6">54</text>
<text x="253.8" y="152">53</text>
<text x="86.7" y="159.6">16</text>
<text x="86.7" y="157.1">18</text>
<text x="93.8" y="160.8">Y2</text>
<text x="93.8" y="158.2">Y1</text>
<text x="101.7" y="158.2">A1</text>
<text x="101.7" y="160.8">A2</text>
<text x="109" y="157.1">2</text>
<text x="109" y="159.6">4</text>
<text x="206.1" y="159.6">22</text>
<text x="206.1" y="157.1">21</text>
<text x="213.2" y="160.8">WR</text>
<text x="213.2" y="158.2">RD</text>
<text x="244.1" y="160.8">IRQ3</text>
<text x="244.1" y="158.2">IRQ2</text>
<text x="253.8" y="159.6">56</text>
<text x="253.8" y="157.1">55</text>
<text x="86.7" y="164.7">12</text>
<text x="86.7" y="162.2">14</text>
<text x="93.8" y="165.8">Y4</text>
<text x="93.8" y="163.3">Y3</text>
<text x="101.7" y="163.3">A3</text>
<text x="101.7" y="165.8">A4</text>
<text x="109" y="162.2">6</text>
<text x="109" y="164.7">8</text>
<text x="206.1" y="167.3">14</text>
<text x="207.3" y="162.2">9</text>
<text x="213.2" y="163.3">CSX</text>
<text x="244.1" y="165.8">IRQ5</text>
<text x="244.1" y="163.3">IRQ4</text>
<text x="253.8" y="167.3">59</text>
<text x="253.8" y="164.7">58</text>
<text x="253.8" y="162.2">57</text>
<text x="102.7" y="170.9">G</text>
<text x="109" y="169.8">1</text>
<text x="206.1" y="172.3">17</text>
<text x="206.1" y="169.8">18</text>
<text x="213.2" y="173.5">HALT</text>
<text x="213.2" y="170.9">WAIT</text>
<text x="213.2" y="168.4">RST</text>
<text x="244.1" y="170.9">IRQ7</text>
<text x="244.1" y="168.4">IRQ6</text>
<text x="253.8" y="169.8">60</text>
<text x="87.9" y="180">7</text>
<text x="87.9" y="177.4">9</text>
<text x="93.8" y="178.5">Y1</text>
<text x="101.7" y="178.5">A1</text>
<text x="109" y="177.4">11</text>
<text x="109" y="180">13</text>
<text x="206.1" y="180">15</text>
<text x="206.1" y="174.9">19</text>
<text x="213.2" y="176">FETCH</text>
<text x="243.5" y="176">+3.3V</text>
<text x="245.3" y="178.5">+5V</text>
<text x="253.8" y="180">1</text>
<text x="253.8" y="177.4">5*2</text>
<text x="253.8" y="174.9">2</text>
<text x="87.9" y="185">3</text>
<text x="87.9" y="182.5">5</text>
<text x="93.8" y="183.6">Y3</text>
<text x="93.8" y="181.1">Y2</text>
<text x="101.7" y="181.1">A2</text>
<text x="101.7" y="183.6">A3</text>
<text x="109" y="182.5">15</text>
<text x="109" y="185">17</text>
<text x="206.1" y="182.5">16</text>
<text x="213.2" y="181.1">CLK</text>
<text x="213.2" y="183.6">CLKAUX</text>
<text x="244.1" y="181.1">+12V</text>
<text x="244.6" y="183.6">-12V</text>
<text x="253.8" y="182.5">7</text>
<text x="253.8" y="185">8</text>
<text x="93.8" y="186.2">Y4</text>
<text x="101.7" y="186.2">A4</text>
<text x="102.7" y="191.2">G</text>
<text x="109" y="190.1">19</text>
<text x="242.4" y="186.2">+5VSB</text>
<text x="244.4" y="188.7">GND</text>
<text x="253.8" y="187.6">3*3</text>
</g>
<g font-size="1.6" fill="#808080">
<text x="285.5" y="127.5">RD/2.3C</text>
<text x="275.5" y="137.7">IRQX/7.5B</text>
<text x="389.7" y="137.7">CINH/2.2D</text>
<text x="275.5" y="147.8">CINH/2.2D</text>
<text x="382.1" y="147.8">CSX/6.2B</text>
<text x="184.9" y="170.7">WAIT/4.3C</text>
<text x="185.7" y="168.1">RST/4.3C</text>
<text x="280.5" y="185.9">+5VSB/5.5C</text>
</g>
</svg>
